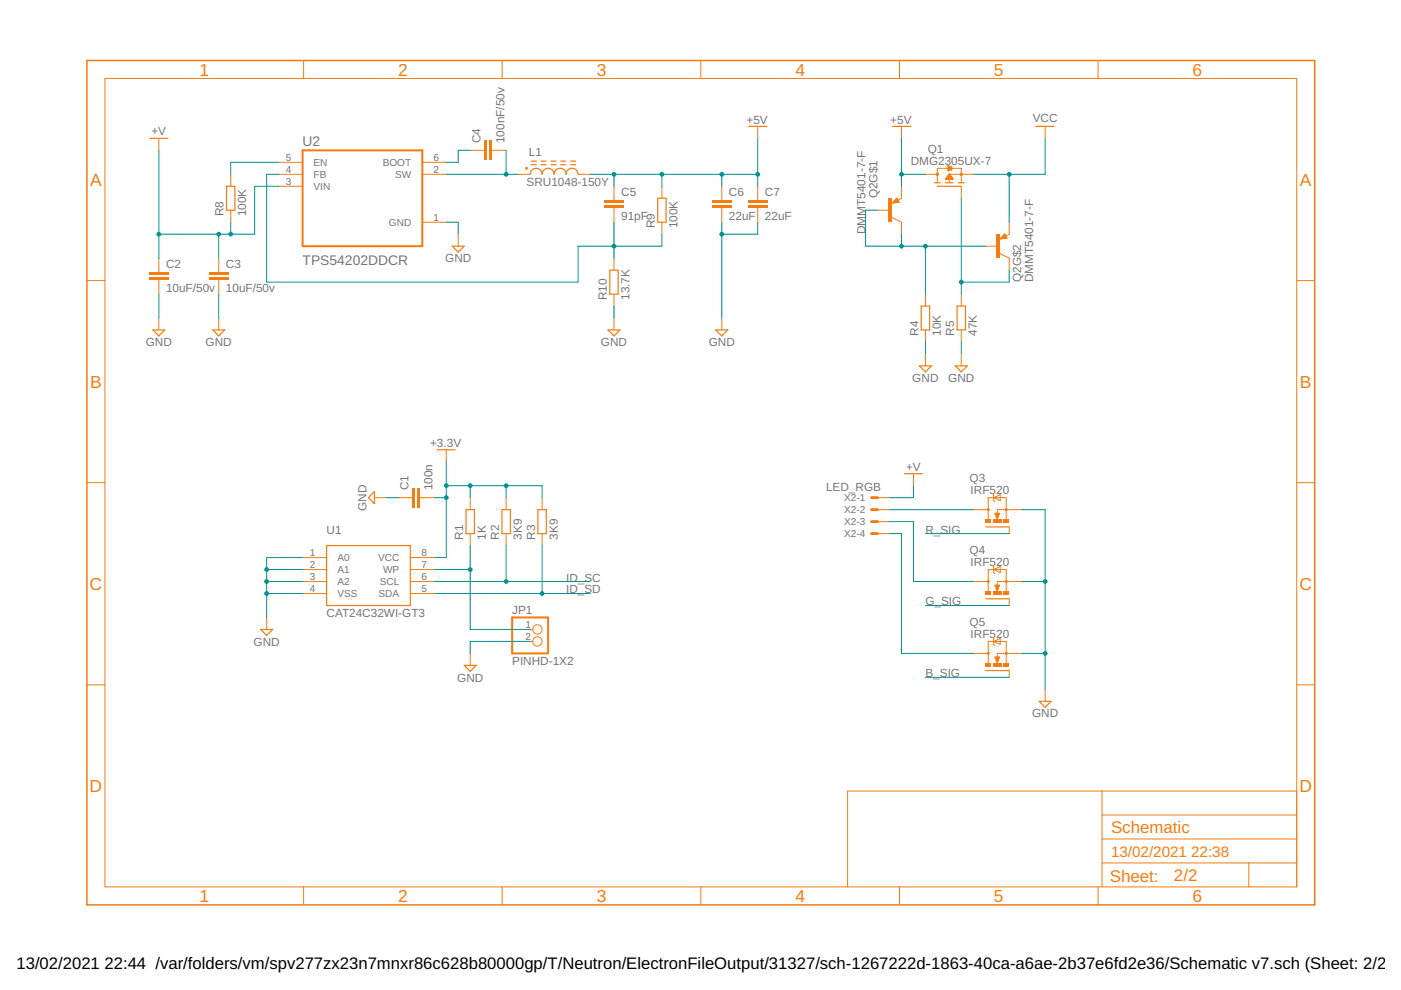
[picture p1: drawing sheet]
<svg xmlns="http://www.w3.org/2000/svg" width="297mm" height="210mm" viewBox="0 0 297 210" stroke-linecap="round" stroke-linejoin="round" font-family="sans-serif">
<g fill="none" stroke="#f57c10" stroke-width=".21">
<path d="M22.2 16.6h252.7v171.4h-252.7zM64.4 12.8v3.8M106.5 12.8v3.8M148.6 12.8v3.8M190.7 12.8v3.8M232.8 12.8v3.8M18.4 59.5h3.8M274.9 59.5h3.8M18.4 102.3h3.8M64.2 118.2h5M87 118.2h5.1M87 105.5h.5"/>
<path d="M89 105.5h.5M99.7 105.5v2.6M99.7 113.1v2.6M107.3 105.5v2.6M107.3 113.1v2.6M114.9 105.5v2.6M114.9 113.1v2.6M274.9 102.3h3.8M56.5 130.9v2.6M64.2 120.8h5M64.2 123.3h5M64.2 125.8h5"/>
<path d="M87 120.8h5.1M87 123.3h5.1M87 125.8h5.1M18.4 145.2h3.8M274.9 145.2h3.8M233.7 167.7v20.3M233.7 177.9h41.2M233.7 172.8h41.2M274.9 167.7h-95.2v20.3M64.4 188v3.9M106.5 188v3.9M148.6 188v3.9"/>
<path d="M190.7 188v3.9M232.8 188v3.9M233.7 183h41.2M264.8 183v5"/>
</g>
<path d="M18.4 12.8h260.3v179.1h-260.3z" fill="none" stroke="#f57c10" stroke-width=".32"/>
<path d="M69.2 115.7h17.8v12.7h-17.8zM98.8 108.1h1.8v5h-1.8zM106.4 108.1h1.8v5h-1.8zM114 108.1h1.8v5h-1.8zM55.3 133.5h2.5l-1.3 1.2z" fill="none" stroke="#f57c10" stroke-width=".25"/>
<g fill="#f57c10">
<path d="M88.5 103.5h.5v4h-.5z" fill-rule="evenodd"/>
<path d="M87.5 103.5h.5v4h-.5z" fill-rule="evenodd"/>
</g>
<g fill="#f57c10">
<path d="M88.5 103.5h.5v4h-.5zM88.5 103.5v4h.5v-4z"/>
<path d="M87.5 103.5h.5v4h-.5zM87.5 103.5v4h.5v-4z"/>
</g>
<g fill="none" stroke="#f57c10" stroke-width=".21">
<path d="M191.1 26.8v2.5M198.7 37v1.7M201.3 37v1.7M203.8 37v1.7M94.6 95.4v2.5M79.4 105.5h2.5M84.5 105.5h2.5M89.5 105.5h2.6M99.7 138.5v2.6M112.4 133.5h.6M112.4 136h.6"/>
<circle cx="113.9" cy="136" r=".99"/>
<circle cx="113.9" cy="133.5" r=".99"/>
</g>
<path d="M108.6 130.9h7.6v7.6h-7.6z" fill="none" stroke="#f57c10" stroke-width=".42"/>
<path d="M189.2 26.8h3.8M198.1 38.7h1.3M198.7 39.5h5.1M200.5 38.7h1.5M203.2 38.7h1.2M92.7 95.4h3.8M79.4 104.2v2.6l-1.3-1.3zM98.4 141.1h2.6l-1.3 1.2z" fill="none" stroke="#f57c10" stroke-width=".25"/>
<g fill="#f57c10">
<circle cx="198.7" cy="37" r=".36"/>
<circle cx="203.8" cy="37" r=".36"/>
</g>
<g fill="#f57c10">
<path d="M198.4 37a.36 .36 0 0 1 .7 0 .36 .36 0 0 1-.7 0zM198.4 37a.36 .36 0 0 0 .7 0 .36 .36 0 0 0-.7 0z"/>
<path d="M203.5 37a.36 .36 0 0 1 .7 0 .36 .36 0 0 1-.7 0zM203.5 37a.36 .36 0 0 0 .7 0 .36 .36 0 0 0-.7 0z"/>
</g>
<g fill="#f57c10" stroke="#f57c10" stroke-width=".21">
<path d="M201.3 36.8l.8 1.2h-1.6z" fill-rule="evenodd"/>
<path d="M201 35.1l.9 .6-.9 .6z" fill-rule="evenodd"/>
</g>
<path d="M196.2 37h2.5v-1.3h5.1v1.3M201.3 37h5.1M201.8 35.2v1M203.8 39.5v2.5M189.1 46.1l2 1M190.2 42l.5 .9-1.6 .2zM191.1 42l-.7 .4" fill="none" stroke="#f57c10" stroke-width=".21"/>
<path d="M190.1 42.7h-.4l.4-.3 .3 .4-1 .1 .7-.7 .4 .6" fill="none" stroke="#f57c10" stroke-width=".25"/>
<path d="M188.3 42h.8v5.1h-.8z" fill-rule="evenodd" fill="#f57c10"/>
<path d="M188.3 42h.8v5.1h-.8zM188.3 42v5.1h.8v-5.1z" fill="#f57c10"/>
<path d="M191.1 39.5v2.5M186.1 44.6h2.5M191.1 47.1v2.6M211.9 53.7l2.1 1M213 49.6l.5 .9-1.5 .2zM214 49.7l-.7 .4" fill="none" stroke="#f57c10" stroke-width=".21"/>
<path d="M213 50.3h-.4l.4-.3 .2 .4-1 .1 .8-.7 .3 .6" fill="none" stroke="#f57c10" stroke-width=".25"/>
<path d="M211.2 49.7h.7v5h-.7z" fill-rule="evenodd" fill="#f57c10"/>
<path d="M211.2 49.7h.7v5h-.7zM211.2 49.7v5h.7v-5z" fill="#f57c10"/>
<g fill="none" stroke="#f57c10" stroke-width=".21">
<path d="M48.9 37v2.5M140.3 39.5v2.5M221.6 26.8v2.5M33.7 57.3v.5M33.7 59.3v.5M48.9 44.6v2.5M130.2 54.7v2.6M140.3 47.1v2.6M208.9 52.2h2.5M214 47.1v2.6M214 54.7v2.6M130.2 62.4v2.5"/>
<path d="M196.2 62.4v2.5M196.2 70v2.5M196.2 75v2.6M203.8 62.4v2.5M203.8 70v2.5M203.8 75v2.6"/>
</g>
<path d="M48 39.5h1.8v5.1h-1.8zM219.7 26.8h3.8M129.3 57.3h1.8v5.1h-1.8zM139.4 42h1.8v5.1h-1.8zM194.9 77.6h2.6l-1.3 1.2zM195.3 64.9h1.8v5.1h-1.8zM202.5 77.6h2.6l-1.3 1.2zM202.9 64.9h1.8v5.1h-1.8z" fill="none" stroke="#f57c10" stroke-width=".25"/>
<g fill="#f57c10">
<path d="M31.6 58.8h4.1v.5h-4.1z" fill-rule="evenodd"/>
<path d="M31.6 57.8h4.1v.5h-4.1z" fill-rule="evenodd"/>
</g>
<g fill="#f57c10">
<path d="M31.6 58.8h4.1v.5h-4.1zM31.6 58.8v.5h4.1v-.5z"/>
<path d="M31.6 57.8h4.1v.5h-4.1zM31.6 57.8v.5h4.1v-.5z"/>
</g>
<path d="M33.7 54.7v2.6M33.7 59.8v2.6M46.4 57.3v.5M46.4 59.3v.5" fill="none" stroke="#f57c10" stroke-width=".21"/>
<g fill="#f57c10">
<path d="M44.3 58.8h4.1v.5h-4.1z" fill-rule="evenodd"/>
<path d="M44.3 57.8h4.1v.5h-4.1z" fill-rule="evenodd"/>
</g>
<g fill="#f57c10">
<path d="M44.3 58.8h4.1v.5h-4.1zM44.3 58.8v.5h4.1v-.5z"/>
<path d="M44.3 57.8h4.1v.5h-4.1zM44.3 57.8v.5h4.1v-.5z"/>
</g>
<path d="M102.2 31.9h.5M104.3 31.9h.5M46.4 54.7v2.6M46.4 59.8v2.6" fill="none" stroke="#f57c10" stroke-width=".21"/>
<g fill="#f57c10">
<path d="M103.8 29.8h.5v4.1h-.5z" fill-rule="evenodd"/>
<path d="M102.7 29.8h.6v4.1h-.6z" fill-rule="evenodd"/>
</g>
<g fill="#f57c10">
<path d="M103.8 29.8h.5v4.1h-.5zM103.8 29.8v4.1h.5v-4.1z"/>
<path d="M102.7 29.8h.6v4.1h-.6zM102.7 29.8v4.1h.6v-4.1z"/>
</g>
<path d="M99.7 31.9h2.5M104.8 31.9h2.5M130.2 42v.5M130.2 44.1v.5" fill="none" stroke="#f57c10" stroke-width=".21"/>
<g fill="#f57c10">
<path d="M128.1 43.6h4.1v.5h-4.1z" fill-rule="evenodd"/>
<path d="M128.1 42.5h4.1v.6h-4.1z" fill-rule="evenodd"/>
</g>
<g fill="#f57c10">
<path d="M128.1 43.6h4.1v.5h-4.1zM128.1 43.6v.5h4.1v-.5z"/>
<path d="M128.1 42.5h4.1v.6h-4.1zM128.1 42.5v.6h4.1v-.6z"/>
</g>
<path d="M33.7 29.3v2.6M59.1 34.4h5.1M59.1 37h5.1M59.1 39.5h5.1M89.5 34.4h5.1M89.5 37h5.1M130.2 39.5v2.5M89.5 47.1h5.1M130.2 44.6v2.5M33.7 67.4v2.6M46.4 67.4v2.6M130.2 67.4v2.6" fill="none" stroke="#f57c10" stroke-width=".21"/>
<g fill="none" stroke="#f57c10" stroke-width=".25">
<path d="M31.8 29.3h3.8M112.4 37a1.27 1.27 0 0 1 1.3-1.3 1.27 1.27 0 0 1 1.2 1.3 1.27 1.27 0 0 1 1.3-1.3 1.27 1.27 0 0 1 1.3 1.3 1.27 1.27 0 0 1 1.2-1.3 1.27 1.27 0 0 1 1.3 1.3 1.27 1.27 0 0 1 1.3-1.3 1.27 1.27 0 0 1 1.3 1.3M112.6 34.9h1.1M112.6 34.2h1.1M114.7 34.9h1.1M114.7 34.2h1.1M116.8 34.9h1.1M116.8 34.2h1.1M118.9 34.9h1.1M118.9 34.2h1.1M121 34.9h1M121 34.2h1"/>
<path d="M32.4 70h2.5l-1.2 1.2zM45.1 70h2.5l-1.2 1.2zM128.9 70h2.5l-1.2 1.2z"/>
</g>
<path d="M64.2 31.9h25.3v20.3h-25.3z" fill="none" stroke="#f57c10" stroke-width=".42"/>
<circle cx="111.6" cy="35.7" r=".3" fill="#f57c10"/>
<path d="M111.3 35.7a.3 .3 0 0 1 .6 0 .3 .3 0 0 1-.6 0zM111.3 35.7a.3 .3 0 0 0 .6 0 .3 .3 0 0 0-.6 0z" fill="#f57c10"/>
<path d="M109.9 37h2.5M122.6 37h2.5M160.7 26.8v2.5M97.2 49.7v2.5M153 67.4v2.6M208.9 108.1h.6M209.5 110.1v-4.6h3.8v4.6M210.4 104.6l.3 .3v1.3l.2 .2M210.7 105.5l1.4-.6v1.3zM210.9 108.8h1l-.5 1.3zM214 111.7v1.4M214 108.1h-2.6v.8" fill="none" stroke="#f57c10" stroke-width=".21"/>
<path d="M158.7 26.8h3.9M95.9 52.2h2.5l-1.2 1.3zM151.8 70h2.5l-1.3 1.2zM209 111.7h5" fill="none" stroke="#f57c10" stroke-width=".25"/>
<path d="M211.2 108.9l.2 .9 .3-.9h-.3v.3" fill="none" stroke="#f57c10" stroke-width=".32"/>
<g fill="#f57c10">
<path d="M212.7 110.1h1.3v.7h-1.3z" fill-rule="evenodd"/>
<path d="M208.9 110.1h1.3v.7h-1.3z" fill-rule="evenodd"/>
<path d="M210.5 110.1h1.8v.7h-1.8z" fill-rule="evenodd"/>
<circle cx="213.3" cy="108" r=".33"/>
<circle cx="209.5" cy="108" r=".33"/>
</g>
<g fill="#f57c10">
<path d="M213 108a.35 .35 0 0 1 .7 0 .35 .35 0 0 1-.7 0zM213 108a.35 .35 0 0 0 .7 0 .35 .35 0 0 0-.7 0z"/>
<path d="M209.2 108a.35 .35 0 0 1 .7 0 .35 .35 0 0 1-.7 0zM209.2 108a.35 .35 0 0 0 .7 0 .35 .35 0 0 0-.7 0z"/>
<path d="M212.7 110.1h1.3v.8h-1.3zM212.7 110.1v.7h1.3v-.7z"/>
<path d="M208.9 110.1h1.3v.8h-1.3zM208.9 110.1v.7h1.3v-.7z"/>
<path d="M210.5 110.1h1.8v.8h-1.8zM210.5 110.1v.7h1.8v-.7z"/>
</g>
<path d="M206.4 108.1h2.5M210.4 119.9l.3 .2v1.3l.2 .2M214 108.1h2.5M208.9 123.3h.6M209.5 125.3v-4.5h3.8v4.5M210.7 120.8l1.4-.7v1.3zM210.9 124.1h1l-.5 1.2zM214 127v1.4M214 123.3h-2.6v.9" fill="none" stroke="#f57c10" stroke-width=".21"/>
<path d="M209 127h5" fill="none" stroke="#f57c10" stroke-width=".25"/>
<path d="M211.2 124.2l.2 .9 .3-.9h-.3v.2" fill="none" stroke="#f57c10" stroke-width=".32"/>
<g fill="#f57c10">
<path d="M212.7 125.3h1.3v.8h-1.3z" fill-rule="evenodd"/>
<path d="M208.9 125.3h1.3v.8h-1.3z" fill-rule="evenodd"/>
<path d="M210.5 125.3h1.8v.8h-1.8z" fill-rule="evenodd"/>
<circle cx="213.3" cy="123.3" r=".33"/>
<circle cx="209.5" cy="123.3" r=".33"/>
</g>
<g fill="#f57c10">
<path d="M213 123.3a.35 .35 0 0 1 .7 0 .35 .35 0 0 1-.7 0zM213 123.3a.35 .35 0 0 0 .7 0 .35 .35 0 0 0-.7 0z"/>
<path d="M209.2 123.3a.35 .35 0 0 1 .7 0 .35 .35 0 0 1-.7 0zM209.2 123.3a.35 .35 0 0 0 .7 0 .35 .35 0 0 0-.7 0z"/>
<path d="M212.7 125.3h1.3v.8h-1.3zM212.7 125.3v.8h1.3v-.8z"/>
<path d="M208.9 125.3h1.3v.8h-1.3zM208.9 125.3v.8h1.3v-.8z"/>
<path d="M210.5 125.3h1.8v.8h-1.8zM210.5 125.3v.8h1.8v-.8z"/>
</g>
<path d="M206.4 123.3h2.5M208.9 138.5h.6M210.4 135.1l.3 .3v1.2l.2 .3M210.7 136l1.4-.6v1.2zM210.9 139.3h1l-.5 1.3zM214 123.3h2.5M214 138.5h-2.6v.9M209.5 140.5v-4.5h3.8v4.6M214 142.2v1.4" fill="none" stroke="#f57c10" stroke-width=".21"/>
<path d="M209 142.2h5" fill="none" stroke="#f57c10" stroke-width=".25"/>
<path d="M211.2 139.4l.2 .9 .3-.9h-.3v.3" fill="none" stroke="#f57c10" stroke-width=".32"/>
<g fill="#f57c10">
<path d="M212.7 140.6h1.3v.7h-1.3z" fill-rule="evenodd"/>
<path d="M208.9 140.6h1.3v.7h-1.3z" fill-rule="evenodd"/>
<path d="M210.5 140.6h1.8v.7h-1.8z" fill-rule="evenodd"/>
<circle cx="213.3" cy="138.5" r=".33"/>
<circle cx="209.5" cy="138.5" r=".33"/>
</g>
<g fill="#f57c10">
<path d="M213 138.5a.35 .35 0 0 1 .7 0 .35 .35 0 0 1-.7 0zM213 138.5a.35 .35 0 0 0 .7 0 .35 .35 0 0 0-.7 0z"/>
<path d="M209.2 138.5a.35 .35 0 0 1 .7 0 .35 .35 0 0 1-.7 0zM209.2 138.5a.35 .35 0 0 0 .7 0 .35 .35 0 0 0-.7 0z"/>
<path d="M212.7 140.6h1.3v.7h-1.3zM212.7 140.6v.7h1.3v-.7z"/>
<path d="M208.9 140.6h1.3v.7h-1.3zM208.9 140.6v.7h1.3v-.7z"/>
<path d="M210.5 140.6h1.8v.7h-1.8zM210.5 140.6v.7h1.8v-.7z"/>
</g>
<path d="M153 42v.5M153 44.1v.5M186.1 105.5h2.5M186.1 108.1h2.5M186.1 110.6h2.5M186.1 113.1h2.5M193.7 100.4v2.6M206.4 138.5h2.5M214 138.5h2.5M221.6 146.2v2.5" fill="none" stroke="#f57c10" stroke-width=".21"/>
<path d="M184.8 105.5h1.3M184.8 108.1h1.3M184.8 110.6h1.3M184.8 113.1h1.3" fill="none" stroke="#f57c10" stroke-width=".61"/>
<path d="M191.8 100.4h3.8M220.3 148.7h2.6l-1.3 1.3z" fill="none" stroke="#f57c10" stroke-width=".25"/>
<g fill="#f57c10">
<path d="M151 43.6h4.1v.5h-4.1z" fill-rule="evenodd"/>
<path d="M151 42.5h4.1v.6h-4.1z" fill-rule="evenodd"/>
</g>
<g fill="#f57c10">
<path d="M151 43.6h4.1v.5h-4.1zM151 43.6v.5h4.1v-.5z"/>
<path d="M151 42.5h4.1v.6h-4.1zM151 42.5v.6h4.1v-.6z"/>
</g>
<path d="M153 39.5v2.5M153 44.6v2.5M160.7 42v.5M160.7 44.1v.5" fill="none" stroke="#f57c10" stroke-width=".21"/>
<g fill="#f57c10">
<path d="M158.6 43.6h4.1v.5h-4.1z" fill-rule="evenodd"/>
<path d="M158.6 42.5h4.1v.6h-4.1z" fill-rule="evenodd"/>
</g>
<g fill="#f57c10">
<path d="M158.6 43.6h4.1v.5h-4.1zM158.6 43.6v.5h4.1v-.5z"/>
<path d="M158.6 42.5h4.1v.6h-4.1zM158.6 42.5v.6h4.1v-.6z"/>
</g>
<path d="M160.7 39.5v2.5M160.7 44.6v2.5" fill="none" stroke="#f57c10" stroke-width=".21"/>
<path d="M64.2 118.2h-7.7v5.1h7.7M56.5 120.8h7.7" fill="none" stroke="#009292" stroke-width=".21"/>
<circle cx="56.5" cy="120.8" r=".51" fill="#009292"/>
<path d="M56 120.8a.51 .51 0 0 1 1 0 .51 .51 0 0 1-1 0zM56 120.8a.51 .51 0 0 0 1 0 .51 .51 0 0 0-1 0z" fill="#009292"/>
<path d="M56.5 123.3v2.5h7.7" fill="none" stroke="#009292" stroke-width=".21"/>
<circle cx="56.5" cy="123.3" r=".51" fill="#009292"/>
<path d="M56 123.3a.51 .51 0 0 1 1 0 .51 .51 0 0 1-1 0zM56 123.3a.51 .51 0 0 0 1 0 .51 .51 0 0 0-1 0z" fill="#009292"/>
<path d="M56.5 125.8v5.1" fill="none" stroke="#009292" stroke-width=".21"/>
<circle cx="56.5" cy="125.8" r=".51" fill="#009292"/>
<path d="M56 125.8a.51 .51 0 0 1 1 0 .51 .51 0 0 1-1 0zM56 125.8a.51 .51 0 0 0 1 0 .51 .51 0 0 0-1 0z" fill="#009292"/>
<path d="M153 47.1v2.6h7.7v-2.6M33.7 62.4v5M46.4 62.4v5M130.2 64.9v2.5M196.2 72.5v2.5M203.8 72.5v2.5M81.9 105.5h2.6M112.4 136h-12.7v2.5" fill="none" stroke="#009292" stroke-width=".21"/>
<circle cx="153" cy="49.7" r=".51" fill="#009292"/>
<path d="M152.5 49.7a.51 .51 0 0 1 1 0 .51 .51 0 0 1-1 0zM152.5 49.7a.51 .51 0 0 0 1 0 .51 .51 0 0 0-1 0z" fill="#009292"/>
<path d="M94.6 47.1h2.6v2.6M153 49.7v17.7M216.5 108.1h5.1v38.1M216.5 138.5h5.1" fill="none" stroke="#009292" stroke-width=".21"/>
<circle cx="221.6" cy="138.5" r=".51" fill="#009292"/>
<path d="M221.1 138.5a.51 .51 0 0 1 1 0 .51 .51 0 0 1-1 0zM221.1 138.5a.51 .51 0 0 0 1 0 .51 .51 0 0 0-1 0z" fill="#009292"/>
<path d="M216.5 123.3h5.1" fill="none" stroke="#009292" stroke-width=".21"/>
<circle cx="221.6" cy="123.3" r=".51" fill="#009292"/>
<path d="M221.1 123.3a.51 .51 0 0 1 1 0 .51 .51 0 0 1-1 0zM221.1 123.3a.51 .51 0 0 0 1 0 .51 .51 0 0 0-1 0z" fill="#009292"/>
<path d="M114.9 115.7v10.1M92.1 125.8h33" fill="none" stroke="#009292" stroke-width=".21"/>
<circle cx="114.9" cy="125.8" r=".51" fill="#009292"/>
<path d="M114.4 125.8a.51 .51 0 0 1 1 0 .51 .51 0 0 1-1 0zM114.4 125.8a.51 .51 0 0 0 1 0 .51 .51 0 0 0-1 0z" fill="#009292"/>
<path d="M107.3 115.7v7.6M92.1 123.3h33" fill="none" stroke="#009292" stroke-width=".21"/>
<circle cx="107.3" cy="123.3" r=".51" fill="#009292"/>
<path d="M106.8 123.3a.51 .51 0 0 1 1 0 .51 .51 0 0 1-1 0zM106.8 123.3a.51 .51 0 0 0 1 0 .51 .51 0 0 0-1 0z" fill="#009292"/>
<path d="M107.3 103v2.5M114.9 105.5v-2.5h-20.3v15.2h-2.5" fill="none" stroke="#009292" stroke-width=".21"/>
<circle cx="107.3" cy="103" r=".51" fill="#009292"/>
<path d="M106.8 103a.51 .51 0 0 1 1 0 .51 .51 0 0 1-1 0zM106.8 103a.51 .51 0 0 0 1 0 .51 .51 0 0 0-1 0z" fill="#009292"/>
<path d="M99.7 103v2.5" fill="none" stroke="#009292" stroke-width=".21"/>
<circle cx="99.7" cy="103" r=".51" fill="#009292"/>
<path d="M99.2 103a.51 .51 0 0 1 1 0 .51 .51 0 0 1-1 0zM99.2 103a.51 .51 0 0 0 1 0 .51 .51 0 0 0-1 0z" fill="#009292"/>
<path d="M94.6 97.9v5.1" fill="none" stroke="#009292" stroke-width=".21"/>
<circle cx="94.6" cy="103" r=".51" fill="#009292"/>
<path d="M94.1 103a.51 .51 0 0 1 1 0 .51 .51 0 0 1-1 0zM94.1 103a.51 .51 0 0 0 1 0 .51 .51 0 0 0-1 0z" fill="#009292"/>
<path d="M92.1 105.5h2.5" fill="none" stroke="#009292" stroke-width=".21"/>
<circle cx="94.6" cy="105.5" r=".51" fill="#009292"/>
<path d="M94.1 105.5a.51 .51 0 0 1 1 0 .51 .51 0 0 1-1 0zM94.1 105.5a.51 .51 0 0 0 1 0 .51 .51 0 0 0-1 0z" fill="#009292"/>
<path d="M99.7 115.7v17.8h12.7M92.1 120.8h7.6" fill="none" stroke="#009292" stroke-width=".21"/>
<circle cx="99.7" cy="120.8" r=".51" fill="#009292"/>
<path d="M99.2 120.8a.51 .51 0 0 1 1 0 .51 .51 0 0 1-1 0zM99.2 120.8a.51 .51 0 0 0 1 0 .51 .51 0 0 0-1 0z" fill="#009292"/>
<path d="M191.1 37h5.1M191.1 29.3v10.2" fill="none" stroke="#009292" stroke-width=".21"/>
<circle cx="191.1" cy="37" r=".51" fill="#009292"/>
<path d="M190.6 37a.51 .51 0 0 1 1 0 .51 .51 0 0 1-1 0zM190.6 37a.51 .51 0 0 0 1 0 .51 .51 0 0 0-1 0z" fill="#009292"/>
<path d="M125.1 37h15.2v2.5M130.2 37v2.5" fill="none" stroke="#009292" stroke-width=".21"/>
<g fill="#009292">
<circle cx="130.2" cy="37" r=".51"/>
<circle cx="140.3" cy="37" r=".51"/>
</g>
<g fill="#009292">
<path d="M129.7 37a.51 .51 0 0 1 1 0 .51 .51 0 0 1-1 0zM129.7 37a.51 .51 0 0 0 1 0 .51 .51 0 0 0-1 0z"/>
<path d="M139.8 37a.51 .51 0 0 1 1 0 .51 .51 0 0 1-1 0zM139.8 37a.51 .51 0 0 0 1 0 .51 .51 0 0 0-1 0z"/>
</g>
<path d="M140.3 37h20.4v2.5M153 37v2.5" fill="none" stroke="#009292" stroke-width=".21"/>
<circle cx="153" cy="37" r=".51" fill="#009292"/>
<path d="M152.5 37a.51 .51 0 0 1 1 0 .51 .51 0 0 1-1 0zM152.5 37a.51 .51 0 0 0 1 0 .51 .51 0 0 0-1 0z" fill="#009292"/>
<path d="M160.7 29.3v7.7" fill="none" stroke="#009292" stroke-width=".21"/>
<circle cx="160.7" cy="37" r=".51" fill="#009292"/>
<path d="M160.1 37a.55 .55 0 0 1 1.1 0 .55 .55 0 0 1-1.1 0zM160.1 37a.55 .55 0 0 0 1.1 0 .55 .55 0 0 0-1.1 0z" fill="#009292"/>
<path d="M186.1 44.6h-2.6v7.6h12.7v10.2M191.1 49.7v2.5" fill="none" stroke="#009292" stroke-width=".21"/>
<circle cx="191.1" cy="52.2" r=".51" fill="#009292"/>
<path d="M190.6 52.2a.51 .51 0 0 1 1 0 .51 .51 0 0 1-1 0zM190.6 52.2a.51 .51 0 0 0 1 0 .51 .51 0 0 0-1 0z" fill="#009292"/>
<path d="M196.2 52.2h12.7" fill="none" stroke="#009292" stroke-width=".21"/>
<circle cx="196.2" cy="52.2" r=".51" fill="#009292"/>
<path d="M195.7 52.2a.51 .51 0 0 1 1 0 .51 .51 0 0 1-1 0zM195.7 52.2a.51 .51 0 0 0 1 0 .51 .51 0 0 0-1 0z" fill="#009292"/>
<path d="M203.8 42v20.4M214 57.3v2.5h-10.2" fill="none" stroke="#009292" stroke-width=".21"/>
<circle cx="203.8" cy="59.8" r=".51" fill="#009292"/>
<path d="M203.3 59.8a.51 .51 0 0 1 1 0 .51 .51 0 0 1-1 0zM203.3 59.8a.51 .51 0 0 0 1 0 .51 .51 0 0 0-1 0z" fill="#009292"/>
<path d="M206.4 37h15.2M214 37v10.1" fill="none" stroke="#009292" stroke-width=".21"/>
<circle cx="214" cy="37" r=".51" fill="#009292"/>
<path d="M213.5 37a.51 .51 0 0 1 1 0 .51 .51 0 0 1-1 0zM213.5 37a.51 .51 0 0 0 1 0 .51 .51 0 0 0-1 0z" fill="#009292"/>
<path d="M33.7 31.9v17.8h20.3v-10.2h5.1M59.1 34.4h-10.2v2.6M221.6 29.3v7.7M48.9 47.1v2.6" fill="none" stroke="#009292" stroke-width=".21"/>
<circle cx="48.9" cy="49.7" r=".51" fill="#009292"/>
<path d="M48.4 49.7a.51 .51 0 0 1 1 0 .51 .51 0 0 1-1 0zM48.4 49.7a.51 .51 0 0 0 1 0 .51 .51 0 0 0-1 0z" fill="#009292"/>
<path d="M33.7 49.7v5" fill="none" stroke="#009292" stroke-width=".21"/>
<circle cx="33.7" cy="49.7" r=".51" fill="#009292"/>
<path d="M33.2 49.7a.51 .51 0 0 1 1 0 .51 .51 0 0 1-1 0zM33.2 49.7a.51 .51 0 0 0 1 0 .51 .51 0 0 0-1 0z" fill="#009292"/>
<path d="M46.4 49.7v5" fill="none" stroke="#009292" stroke-width=".21"/>
<circle cx="46.4" cy="49.7" r=".51" fill="#009292"/>
<path d="M45.9 49.7a.51 .51 0 0 1 1 0 .51 .51 0 0 1-1 0zM45.9 49.7a.51 .51 0 0 0 1 0 .51 .51 0 0 0-1 0z" fill="#009292"/>
<path d="M94.6 37h15.3M99.7 31.9h-2.5v2.5h-2.6M107.3 31.9v5.1M193.7 103v2.5h-5.1" fill="none" stroke="#009292" stroke-width=".21"/>
<circle cx="107.3" cy="37" r=".51" fill="#009292"/>
<path d="M106.8 37a.51 .51 0 0 1 1 0 .51 .51 0 0 1-1 0zM106.8 37a.51 .51 0 0 0 1 0 .51 .51 0 0 0-1 0z" fill="#009292"/>
<path d="M59.1 37h-2.6v22.8h66.1v-7.6h17.7v-2.5M130.2 47.1v5.1" fill="none" stroke="#009292" stroke-width=".21"/>
<circle cx="130.2" cy="52.2" r=".51" fill="#009292"/>
<path d="M129.7 52.2a.51 .51 0 0 1 1 0 .51 .51 0 0 1-1 0zM129.7 52.2a.51 .51 0 0 0 1 0 .51 .51 0 0 0-1 0z" fill="#009292"/>
<path d="M130.2 52.2v2.5M188.6 113.1h2.5v25.4h15.3M188.6 110.6h5.1v12.7h12.7M188.6 108.1h17.8M196.2 113.1h17.8M196.2 128.4h17.8M196.2 143.6h17.8" fill="none" stroke="#009292" stroke-width=".21"/>
<g font-size="3.7" fill="#f57c10">
<text x="42.3" y="16">1</text>
<text x="84.4" y="16">2</text>
<text x="126.5" y="16">3</text>
<text x="168.6" y="16">4</text>
<text x="210.7" y="16">5</text>
<text x="252.9" y="16">6</text>
<text x="19.1" y="39.4">A</text>
<text x="275.6" y="39.4">A</text>
<text x="19.1" y="82.2">B</text>
<text x="275.6" y="82.2">B</text>
<text x="19" y="125.1">C</text>
<text x="275.5" y="125.1">C</text>
<text x="19" y="167.9">D</text>
<text x="275.5" y="167.9">D</text>
<text x="42.3" y="191.2">1</text>
<text x="84.4" y="191.2">2</text>
<text x="126.5" y="191.2">3</text>
<text x="168.6" y="191.2">4</text>
<text x="210.7" y="191.2">5</text>
<text x="252.9" y="191.2">6</text>
</g>
<g font-size="3.6" fill="#f57c10">
<text x="235.6" y="176.6">Schematic</text>
<text x="235.3" y="186.9">Sheet:</text>
<text x="248.9" y="186.8">2/2</text>
</g>
<g font-size="3.5">
<text x="3.5" y="205.4">13/02/2021</text>
<text x="22.2" y="205.4">22:44 /var/folders/vm/spv277zx23n7mnxr86c628b80000gp/T/Neutron/ElectronFileOutput/31327/sch-1267222d-1863-40ca-a6ae-2b37e6fd2e36/Schematic v7.sch (Sheet: 2/2)</text>
</g>
<g font-size="3.2" fill="#f57c10">
<text x="235.6" y="181.7">13/02/2021</text>
<text x="252.6" y="181.7">22:38</text>
</g>
<g font-size="2.9" fill="#757575">
<text x="64.1" y="30.9">U2</text>
<text x="64.1" y="56.2">TPS54202DDCR</text>
</g>
<g font-size="2.5" fill="#757575">
<text x="32.1" y="28.7">+V</text>
<text x="158.3" y="26.3">+5V</text>
<text x="188.8" y="26.3">+5V</text>
<text x="219" y="25.8">VCC</text>
<text x="101.9" y="30.4" transform="rotate(-90 101.9 30.4)">C4</text>
<text x="106.9" y="30.4" transform="rotate(-90 106.9 30.4)">100nF/50v</text>
<text x="112.1" y="33.1">L1</text>
<text x="193.1" y="34.9">DMG2305UX-7</text>
<text x="196.7" y="32.4">Q1</text>
<text x="111.6" y="39.5">SRU1048-150Y</text>
<text x="131.7" y="41.7">C5</text>
<text x="154.6" y="41.7">C6</text>
<text x="162.2" y="41.7">C7</text>
<text x="47.4" y="45.8" transform="rotate(-90 47.4 45.8)">R8</text>
<text x="52.2" y="45.8" transform="rotate(-90 52.2 45.8)">100K</text>
<text x="131.7" y="46.7">91pF</text>
<text x="154.6" y="46.7">22uF</text>
<text x="162.2" y="46.7">22uF</text>
<text x="186" y="42.1" transform="rotate(-90 186 42.1)">Q2G$1</text>
<text x="138.8" y="48.4" transform="rotate(-90 138.8 48.4)">R9</text>
<text x="143.6" y="48.4" transform="rotate(-90 143.6 48.4)">100K</text>
<text x="183.5" y="49.7" transform="rotate(-90 183.5 49.7)">DMMT5401-7-F</text>
<text x="35.2" y="56.9">C2</text>
<text x="47.9" y="56.9">C3</text>
<text x="94.4" y="55.6">GND</text>
<text x="216.5" y="59.8" transform="rotate(-90 216.5 59.8)">Q2G$2</text>
<text x="219" y="59.8" transform="rotate(-90 219 59.8)">DMMT5401-7-F</text>
<text x="35.2" y="62">10uF/50v</text>
<text x="47.9" y="62">10uF/50v</text>
<text x="128.7" y="63.6" transform="rotate(-90 128.7 63.6)">R10</text>
<text x="133.5" y="63.6" transform="rotate(-90 133.5 63.6)">13.7K</text>
<text x="194.7" y="71.2" transform="rotate(-90 194.7 71.2)">R4</text>
<text x="199.5" y="71.2" transform="rotate(-90 199.5 71.2)">10K</text>
<text x="202.3" y="71.2" transform="rotate(-90 202.3 71.2)">R5</text>
<text x="207.1" y="71.2" transform="rotate(-90 207.1 71.2)">47K</text>
<text x="30.9" y="73.4">GND</text>
<text x="43.6" y="73.4">GND</text>
<text x="127.4" y="73.4">GND</text>
<text x="150.3" y="73.4">GND</text>
<text x="193.4" y="81">GND</text>
<text x="201.1" y="81">GND</text>
<text x="91.2" y="94.9">+3.3V</text>
<text x="192.1" y="99.8">+V</text>
<text x="86.6" y="104" transform="rotate(-90 86.6 104)">C1</text>
<text x="91.7" y="104" transform="rotate(-90 91.7 104)">100n</text>
<text x="175.1" y="104.1">LED_RGB</text>
<text x="205.6" y="102.2">Q3</text>
<text x="205.8" y="104.8">IRF520</text>
<text x="69.2" y="113.1">U1</text>
<text x="77.7" y="108.3" transform="rotate(-90 77.7 108.3)">GND</text>
<text x="196.2" y="113.1">R_SIG</text>
<text x="98.2" y="114.4" transform="rotate(-90 98.2 114.4)">R1</text>
<text x="103" y="114.4" transform="rotate(-90 103 114.4)">1K</text>
<text x="105.8" y="114.4" transform="rotate(-90 105.8 114.4)">R2</text>
<text x="110.6" y="114.4" transform="rotate(-90 110.6 114.4)">3K9</text>
<text x="113.4" y="114.4" transform="rotate(-90 113.4 114.4)">R3</text>
<text x="118.2" y="114.4" transform="rotate(-90 118.2 114.4)">3K9</text>
<text x="205.6" y="117.5">Q4</text>
<text x="205.8" y="120">IRF520</text>
<text x="120" y="125.8">ID_SD</text>
<text x="120" y="123.3">ID_SC</text>
<text x="69.2" y="130.9">CAT24C32WI-GT3</text>
<text x="108.6" y="130.3">JP1</text>
<text x="196.2" y="128.4">G_SIG</text>
<text x="53.8" y="136.9">GND</text>
<text x="205.6" y="132.7">Q5</text>
<text x="205.8" y="135.2">IRF520</text>
<text x="108.6" y="141.1">PINHD-1X2</text>
<text x="196.2" y="143.6">B_SIG</text>
<text x="96.9" y="144.5">GND</text>
<text x="218.8" y="152.1">GND</text>
</g>
<g font-size="2.1" fill="#757575">
<text x="60.6" y="34.1">5</text>
<text x="66.5" y="35.2">EN</text>
<text x="81.2" y="35.2">BOOT</text>
<text x="91.9" y="34.1">6</text>
<text x="60.6" y="36.6">4</text>
<text x="60.6" y="39.1">3</text>
<text x="66.5" y="37.7">FB</text>
<text x="66.5" y="40.3">VIN</text>
<text x="83.8" y="37.7">SW</text>
<text x="91.9" y="36.6">2</text>
<text x="82.5" y="47.9">GND</text>
<text x="91.9" y="46.8">1</text>
<text x="179" y="106.3">X2-1</text>
<text x="179" y="108.8">X2-2</text>
<text x="179" y="111.4">X2-3</text>
<text x="179" y="113.9">X2-4</text>
<text x="65.7" y="117.9">1</text>
<text x="71.6" y="119">A0</text>
<text x="80.2" y="119">VCC</text>
<text x="89.3" y="117.9">8</text>
<text x="65.7" y="120.4">2</text>
<text x="65.7" y="122.9">3</text>
<text x="65.7" y="125.5">4</text>
<text x="71.6" y="121.5">A1</text>
<text x="71.6" y="124.1">A2</text>
<text x="80.5" y="124.1">SCL</text>
<text x="81.2" y="121.5">WP</text>
<text x="89.3" y="120.4">7</text>
<text x="89.3" y="122.9">6</text>
<text x="89.3" y="125.5">5</text>
<text x="71.6" y="126.6">VSS</text>
<text x="80.3" y="126.6">SDA</text>
<text x="111.4" y="133.1">1</text>
<text x="111.4" y="135.6">2</text>
</g>
</svg>
